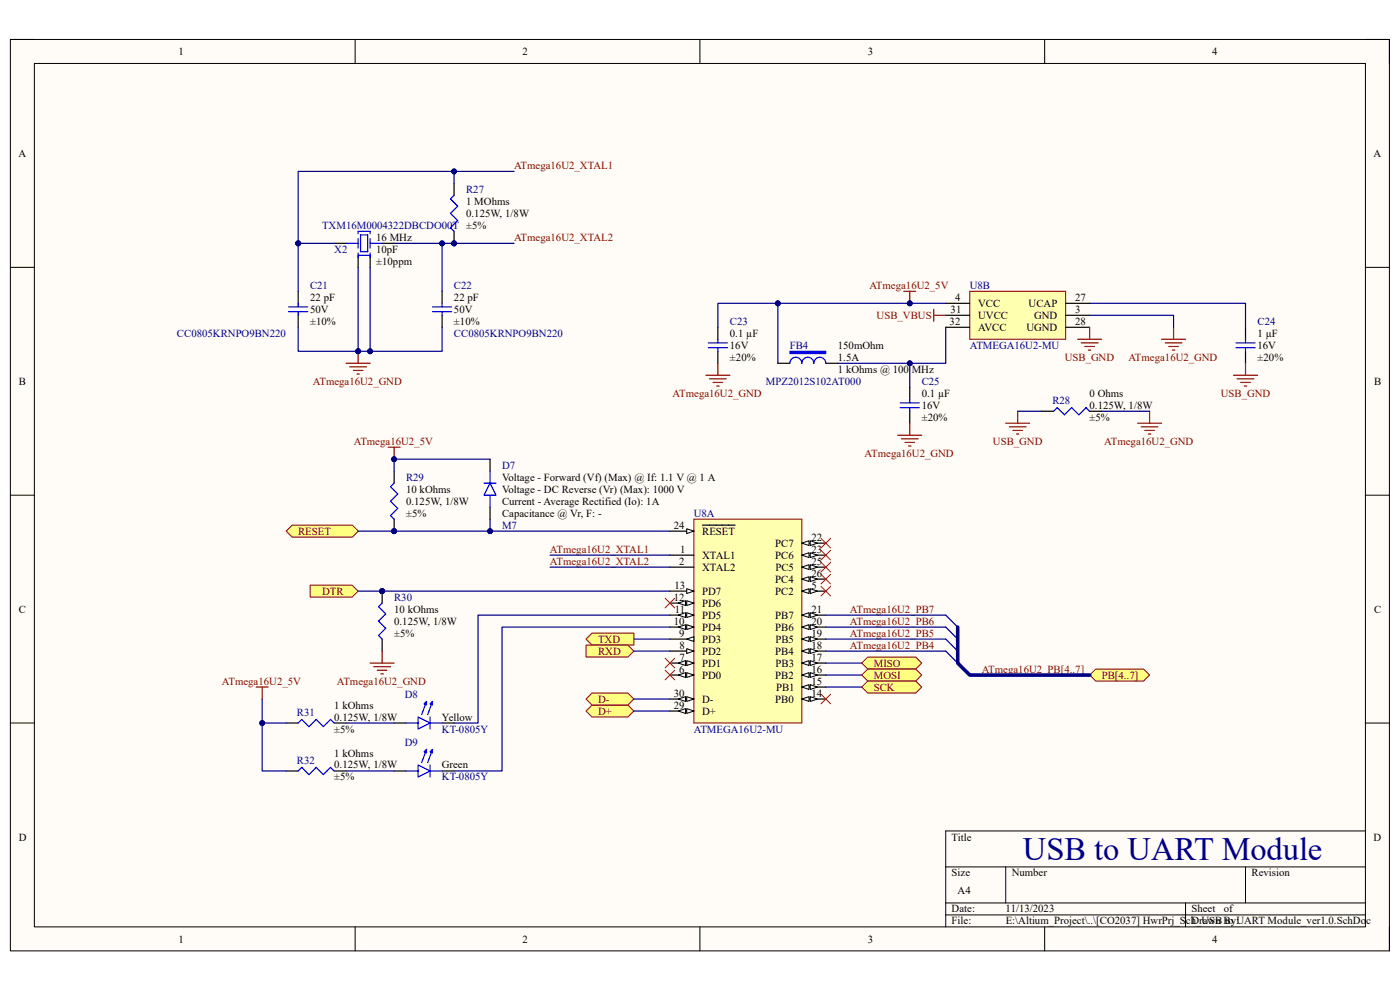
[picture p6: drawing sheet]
<svg xmlns="http://www.w3.org/2000/svg" width="297mm" height="210mm" viewBox="0 0 297 210" stroke-linecap="round" stroke-linejoin="round" font-family="sans-serif">
<path d="M2.2 8.4h292.6v193.3h-292.6z" fill-rule="evenodd" fill="#fffcf8"/>
<path d="M2.2 8.4h292.6v193.3h-292.6z" fill="none" stroke="#000" stroke-width=".21"/>
<path d="M7.3 13.5h282.4v183.1h-282.4z" fill-rule="evenodd" fill="#fffcf8"/>
<g fill="none" stroke="#000" stroke-width=".21">
<path d="M2.2 8.4h5.1M7.3 13.5h282.4v183.1h-282.4zM75.3 8.4v5.1M148.5 8.4v5.1M221.6 8.4v5.1M289.7 8.4h5.1v5.1M2.2 56.7h5.1M289.7 56.7h5.1M2.2 105h5.1M289.7 105.1h5.1M2.2 153.4h5.1M289.7 153.4h5.1"/>
<path d="M289.7 176.3h-89.1v20.3M75.3 196.6v5.1M148.5 196.6v5.1M200.6 183.9h89.1M200.6 191.5h89.1M200.6 194.1h89.1M213.4 183.9v7.6M221.6 196.6v5.1M251.5 191.5v5.1M264.2 183.9v7.6M294.8 196.6v5.1"/>
</g>
<path d="M147.2 110.1h22.9v43.3h-22.9z" fill-rule="evenodd" fill="#ffffb0"/>
<path d="M147.2 110.1h22.9v43.3h-22.9z" fill="none" stroke="#800000" stroke-width=".21"/>
<path d="M142.1 117.8h5.1M142.1 120.3h5.1M170.1 125.4h5.1" fill="none" stroke="#000" stroke-width=".25"/>
<path d="M170.1 125.4l1.5-.5v1z" fill="#f8fcff"/>
<path d="M170.1 125.4l1.5-.5v1z" fill="none" stroke="#000" stroke-width=".21"/>
<path d="M171.9 124.9l1.5 .5-1.5 .5z" fill="#f8fcff"/>
<path d="M171.9 124.9l1.5 .5-1.5 .5z" fill="none" stroke="#000" stroke-width=".21"/>
<path d="M142.1 143.2h5.1" fill="none" stroke="#000" stroke-width=".25"/>
<path d="M145.7 142.7l1.5 .5-1.5 .5z" fill="#f8fcff"/>
<path d="M145.7 142.7l1.5 .5-1.5 .5z" fill="none" stroke="#000" stroke-width=".21"/>
<path d="M143.9 143.2l1.5-.5v1z" fill="#f8fcff"/>
<path d="M143.9 143.2l1.5-.5v1z" fill="none" stroke="#000" stroke-width=".21"/>
<path d="M142.1 140.7h5.1" fill="none" stroke="#000" stroke-width=".25"/>
<path d="M145.7 140.1l1.5 .6-1.5 .5z" fill="#f8fcff"/>
<path d="M145.7 140.1l1.5 .6-1.5 .5z" fill="none" stroke="#000" stroke-width=".21"/>
<path d="M143.9 140.7l1.5-.6v1.1z" fill="#f8fcff"/>
<path d="M143.9 140.7l1.5-.6v1.1z" fill="none" stroke="#000" stroke-width=".21"/>
<path d="M142.1 138.1h5.1" fill="none" stroke="#000" stroke-width=".25"/>
<path d="M145.7 137.6l1.5 .5-1.5 .5z" fill="#f8fcff"/>
<path d="M145.7 137.6l1.5 .5-1.5 .5z" fill="none" stroke="#000" stroke-width=".21"/>
<path d="M142.1 135.6h5.1" fill="none" stroke="#000" stroke-width=".25"/>
<path d="M145.7 135.6l1.5-.5v1z" fill="#f8fcff"/>
<path d="M145.7 135.6l1.5-.5v1z" fill="none" stroke="#000" stroke-width=".21"/>
<path d="M142.1 133h5.1" fill="none" stroke="#000" stroke-width=".25"/>
<path d="M145.7 132.5l1.5 .5-1.5 .5z" fill="#f8fcff"/>
<path d="M145.7 132.5l1.5 .5-1.5 .5z" fill="none" stroke="#000" stroke-width=".21"/>
<path d="M143.9 133l1.5-.5v1z" fill="#f8fcff"/>
<path d="M143.9 133l1.5-.5v1z" fill="none" stroke="#000" stroke-width=".21"/>
<path d="M142.1 130.5h5.1" fill="none" stroke="#000" stroke-width=".25"/>
<path d="M145.7 130l1.5 .5-1.5 .5z" fill="#f8fcff"/>
<path d="M145.7 130l1.5 .5-1.5 .5z" fill="none" stroke="#000" stroke-width=".21"/>
<path d="M143.9 130.5l1.5-.5v1z" fill="#f8fcff"/>
<path d="M143.9 130.5l1.5-.5v1z" fill="none" stroke="#000" stroke-width=".21"/>
<path d="M142.1 127.9h5.1" fill="none" stroke="#000" stroke-width=".25"/>
<path d="M145.7 127.4l1.5 .5-1.5 .5z" fill="#f8fcff"/>
<path d="M145.7 127.4l1.5 .5-1.5 .5z" fill="none" stroke="#000" stroke-width=".21"/>
<path d="M143.9 127.9l1.5-.5v1z" fill="#f8fcff"/>
<path d="M143.9 127.9l1.5-.5v1z" fill="none" stroke="#000" stroke-width=".21"/>
<path d="M142.1 125.4h5.1" fill="none" stroke="#000" stroke-width=".25"/>
<path d="M145.7 124.9l1.5 .5-1.5 .5z" fill="#f8fcff"/>
<path d="M145.7 124.9l1.5 .5-1.5 .5z" fill="none" stroke="#000" stroke-width=".21"/>
<path d="M170.1 140.7h5.1" fill="none" stroke="#000" stroke-width=".25"/>
<path d="M170.1 140.7l1.5-.6v1.1z" fill="#f8fcff"/>
<path d="M170.1 140.7l1.5-.6v1.1z" fill="none" stroke="#000" stroke-width=".21"/>
<path d="M171.9 140.2l1.5 .5-1.5 .5z" fill="#f8fcff"/>
<path d="M171.9 140.2l1.5 .5-1.5 .5z" fill="none" stroke="#000" stroke-width=".21"/>
<path d="M170.1 138.1h5.1" fill="none" stroke="#000" stroke-width=".25"/>
<path d="M170.1 138.1l1.5-.5v1z" fill="#f8fcff"/>
<path d="M170.1 138.1l1.5-.5v1z" fill="none" stroke="#000" stroke-width=".21"/>
<path d="M171.9 137.6l1.5 .5-1.5 .5z" fill="#f8fcff"/>
<path d="M171.9 137.6l1.5 .5-1.5 .5z" fill="none" stroke="#000" stroke-width=".21"/>
<path d="M170.1 135.6h5.1" fill="none" stroke="#000" stroke-width=".25"/>
<path d="M170.1 135.6l1.5-.5v1z" fill="#f8fcff"/>
<path d="M170.1 135.6l1.5-.5v1z" fill="none" stroke="#000" stroke-width=".21"/>
<path d="M171.9 135.1l1.5 .5-1.5 .5z" fill="#f8fcff"/>
<path d="M171.9 135.1l1.5 .5-1.5 .5z" fill="none" stroke="#000" stroke-width=".21"/>
<path d="M170.1 133h5.1" fill="none" stroke="#000" stroke-width=".25"/>
<path d="M170.1 133l1.5-.5v1z" fill="#f8fcff"/>
<path d="M170.1 133l1.5-.5v1z" fill="none" stroke="#000" stroke-width=".21"/>
<path d="M171.9 132.5l1.5 .5-1.5 .5z" fill="#f8fcff"/>
<path d="M171.9 132.5l1.5 .5-1.5 .5z" fill="none" stroke="#000" stroke-width=".21"/>
<path d="M170.1 130.5h5.1" fill="none" stroke="#000" stroke-width=".25"/>
<path d="M170.1 130.5l1.5-.5v1z" fill="#f8fcff"/>
<path d="M170.1 130.5l1.5-.5v1z" fill="none" stroke="#000" stroke-width=".21"/>
<path d="M171.9 130l1.5 .5-1.5 .5z" fill="#f8fcff"/>
<path d="M171.9 130l1.5 .5-1.5 .5z" fill="none" stroke="#000" stroke-width=".21"/>
<path d="M170.1 115.2h5.1" fill="none" stroke="#000" stroke-width=".25"/>
<path d="M170.1 115.2l1.5-.5v1z" fill="#f8fcff"/>
<path d="M170.1 115.2l1.5-.5v1z" fill="none" stroke="#000" stroke-width=".21"/>
<path d="M171.9 114.7l1.5 .5-1.5 .5z" fill="#f8fcff"/>
<path d="M171.9 114.7l1.5 .5-1.5 .5z" fill="none" stroke="#000" stroke-width=".21"/>
<path d="M170.1 117.8h5.1" fill="none" stroke="#000" stroke-width=".25"/>
<path d="M170.1 117.8l1.5-.5v1z" fill="#f8fcff"/>
<path d="M170.1 117.8l1.5-.5v1z" fill="none" stroke="#000" stroke-width=".21"/>
<path d="M171.9 117.3l1.5 .5-1.5 .5z" fill="#f8fcff"/>
<path d="M171.9 117.3l1.5 .5-1.5 .5z" fill="none" stroke="#000" stroke-width=".21"/>
<path d="M142.1 112.7h5.1" fill="none" stroke="#000" stroke-width=".25"/>
<path d="M145.7 112.2l1.5 .5-1.5 .5z" fill="#f8fcff"/>
<path d="M145.7 112.2l1.5 .5-1.5 .5z" fill="none" stroke="#000" stroke-width=".21"/>
<path d="M149 111.4h7M170.1 120.3h5.1" fill="none" stroke="#000" stroke-width=".25"/>
<path d="M170.1 120.3l1.5-.5v1z" fill="#f8fcff"/>
<path d="M170.1 120.3l1.5-.5v1z" fill="none" stroke="#000" stroke-width=".21"/>
<path d="M171.9 119.8l1.5 .5-1.5 .5z" fill="#f8fcff"/>
<path d="M171.9 119.8l1.5 .5-1.5 .5z" fill="none" stroke="#000" stroke-width=".21"/>
<path d="M170.1 122.9h5.1" fill="none" stroke="#000" stroke-width=".25"/>
<path d="M170.1 122.9l1.5-.6v1.1z" fill="#f8fcff"/>
<path d="M170.1 122.9l1.5-.6v1.1z" fill="none" stroke="#000" stroke-width=".21"/>
<path d="M171.9 122.3l1.5 .6-1.5 .5z" fill="#f8fcff"/>
<path d="M171.9 122.3l1.5 .6-1.5 .5z" fill="none" stroke="#000" stroke-width=".21"/>
<path d="M142.1 150.8h5.1" fill="none" stroke="#000" stroke-width=".25"/>
<path d="M145.7 150.3l1.5 .5-1.5 .5z" fill="#f8fcff"/>
<path d="M145.7 150.3l1.5 .5-1.5 .5z" fill="none" stroke="#000" stroke-width=".21"/>
<path d="M143.9 150.8l1.5-.5v1z" fill="#f8fcff"/>
<path d="M143.9 150.8l1.5-.5v1z" fill="none" stroke="#000" stroke-width=".21"/>
<path d="M142.1 148.3h5.1" fill="none" stroke="#000" stroke-width=".25"/>
<path d="M145.7 147.8l1.5 .5-1.5 .5z" fill="#f8fcff"/>
<path d="M145.7 147.8l1.5 .5-1.5 .5z" fill="none" stroke="#000" stroke-width=".21"/>
<path d="M143.9 148.3l1.5-.5v1z" fill="#f8fcff"/>
<path d="M143.9 148.3l1.5-.5v1z" fill="none" stroke="#000" stroke-width=".21"/>
<path d="M170.1 148.3h5.1" fill="none" stroke="#000" stroke-width=".25"/>
<path d="M170.1 148.3l1.5-.5v1z" fill="#f8fcff"/>
<path d="M170.1 148.3l1.5-.5v1z" fill="none" stroke="#000" stroke-width=".21"/>
<path d="M171.9 147.8l1.5 .5-1.5 .5z" fill="#f8fcff"/>
<path d="M171.9 147.8l1.5 .5-1.5 .5z" fill="none" stroke="#000" stroke-width=".21"/>
<path d="M170.1 145.8h5.1" fill="none" stroke="#000" stroke-width=".25"/>
<path d="M170.1 145.7l1.5-.5v1.1z" fill="#f8fcff"/>
<path d="M170.1 145.7l1.5-.5v1.1z" fill="none" stroke="#000" stroke-width=".21"/>
<path d="M171.9 145.2l1.5 .6-1.5 .5z" fill="#f8fcff"/>
<path d="M171.9 145.2l1.5 .6-1.5 .5z" fill="none" stroke="#000" stroke-width=".21"/>
<path d="M170.1 143.2h5.1" fill="none" stroke="#000" stroke-width=".25"/>
<path d="M170.1 143.2l1.5-.5v1z" fill="#f8fcff"/>
<path d="M170.1 143.2l1.5-.5v1z" fill="none" stroke="#000" stroke-width=".21"/>
<path d="M171.9 142.7l1.5 .5-1.5 .5z" fill="#f8fcff"/>
<path d="M171.9 142.7l1.5 .5-1.5 .5z" fill="none" stroke="#000" stroke-width=".21"/>
<path d="M205.7 61.8h20.4v10.2h-20.4z" fill-rule="evenodd" fill="#ffffb0"/>
<path d="M205.7 61.8h20.4v10.2h-20.4z" fill="none" stroke="#800000" stroke-width=".21"/>
<g fill="none" stroke="#000" stroke-width=".25">
<path d="M70.9 51.6h2.5M76 54.2v2.5M78.5 54.2v2.5M81.1 51.6h2.5M63.3 61.8v2.5M63.3 66.9v2.5M93.8 61.8v2.5M93.8 66.9v2.5M200.6 66.9h5.1M200.6 64.3h5.1M200.6 69.4h5.1M226.1 66.9h5.1"/>
<path d="M226.1 64.3h5.1M226.1 69.4h5.1"/>
</g>
<path d="M174.2 119.3l2 2M174.2 116.7l2 2.1M174.2 114.2l2 2M176.2 119.3l-2 2M176.2 116.7l-2 2.1M176.2 114.2l-2 2M174.2 124.4l2 2M174.2 121.8l2 2.1M176.2 124.4l-2 2M176.2 121.8l-2 2.1" fill="none" stroke="#f00" stroke-width=".21"/>
<g fill="none" stroke="#00f" stroke-width=".25">
<path d="M73.4 51.6h2.6M76 49.6v-.5h2.5v.5M76 50.6v2M76 53.7v1M76 54.2h2.5M76.5 49.8h1.5v3.6h-1.5zM78.5 50.6v2M78.5 53.7v1M78.5 51.6h2.6M61.2 65.1h4.1M61.2 66.1h4.1M63.3 64.3v.8"/>
<path d="M63.3 66.1v.8M91.8 65.1h4M91.8 66.1h4M93.8 64.3v.8M93.8 66.1v.8"/>
</g>
<path d="M73.4 77.1h5.1M74.2 77.8h3.6M75 78.6h2M75.7 79.3h.5M76 74.5v2.6" fill="none" stroke="#800000" stroke-width=".25"/>
<circle cx="76" cy="74.5" r=".51" fill="#000080"/>
<circle cx="76" cy="74.5" r=".51" fill="none" stroke="#000080" stroke-width=".21"/>
<path d="M125.6 149.6h7.6l1.3 1.2-1.3 1.3h-7.6l-1.3-1.3z" fill-rule="evenodd" fill="#ffff80"/>
<path d="M125.6 149.6h7.6l1.3 1.2-1.3 1.3h-7.6l-1.3-1.3z" fill="none" stroke="#800000" stroke-width=".21"/>
<path d="M125.6 147h7.6l1.3 1.3-1.3 1.3h-7.6l-1.3-1.3z" fill-rule="evenodd" fill="#ffff80"/>
<path d="M125.6 147h7.6l1.3 1.3-1.3 1.3h-7.6l-1.3-1.3z" fill="none" stroke="#800000" stroke-width=".21"/>
<path d="M152.3 69.4v2.6M152.3 74.5v2.6M264.2 69.4v2.6M264.2 74.5v2.6M193 82.1v2.6M193 87.2v2.6M221 87.2h2.5M231.2 87.2h2.5" fill="none" stroke="#000" stroke-width=".25"/>
<g fill="none" stroke="#00f" stroke-width=".25">
<path d="M150.3 72.7h4M150.3 73.8h4M152.3 72v.7M152.3 73.8v.7M262.2 72.7h4.1M262.2 73.8h4.1M264.2 72v.7M264.2 73.8v.7M191 85.5h4M191 86.5h4M193 84.7v.8M193 86.5v.7"/>
<path d="M223.5 87.2l.8-.7 1.5 1.5 1.6-1.5 1.5 1.5 1.5-1.5 .8 .7"/>
</g>
<g fill="none" stroke="#800000" stroke-width=".25">
<path d="M149.8 79.6h5M152.3 77.1v2.5M198.1 65.6v2.6M198.1 66.9h2.5M228.6 72h5.1M229.4 72.7h3.5M230.1 73.5h2.1M230.9 74.3h.5M231.2 69.4v2.6M246.4 72h5.1M247.2 72.7h3.6M248 73.5h2"/>
<path d="M248.7 74.3h.5M249 69.4v2.6M261.7 79.6h5.1M264.2 77.1v2.5M150.5 80.4h3.6M151.3 81.1h2M152 81.9h.6M190.5 92.3h5M191.2 93.1h3.6M192 93.9h2M192.8 94.6h.5M193 89.8v2.5"/>
<path d="M213.4 89.8h5.1M214.1 90.6h3.6M214.9 91.3h2M215.6 92.1h.6M215.9 87.2v2.6M241.3 89.8h5.1M242.1 90.6h3.6M242.9 91.3h2M243.6 92.1h.5M243.9 87.2v2.6M262.5 80.4h3.5M263.2 81.1h2.1"/>
<path d="M264 81.9h.5"/>
</g>
<circle cx="96.3" cy="51.6" r=".51" fill="#000080"/>
<circle cx="96.3" cy="51.6" r=".51" fill="none" stroke="#000080" stroke-width=".21"/>
<path d="M96.3 38.9v2.5M96.3 49.1v2.5" fill="none" stroke="#000" stroke-width=".25"/>
<circle cx="96.3" cy="51.6" r=".51" fill="#000080"/>
<circle cx="96.3" cy="51.6" r=".51" fill="none" stroke="#000080" stroke-width=".21"/>
<path d="M96.3 41.4l-.7 .8 1.5 1.5-1.5 1.6 1.5 1.5-1.5 1.5 .7 .8" fill="none" stroke="#00f" stroke-width=".25"/>
<path d="M231.2 143.2l1.3-1.3h10.1l1.3 1.3-1.3 1.3h-10.1z" fill-rule="evenodd" fill="#ffff80"/>
<path d="M231.2 143.2l1.3-1.3h10.1l1.3 1.3-1.3 1.3h-10.1z" fill="none" stroke="#800000" stroke-width=".21"/>
<path d="M200.6 138.1l2.6 2.6M200.6 135.6l2.6 2.5M200.6 133l2.6 2.6M200.6 130.5l2.6 2.5" fill="none" stroke="#000080" stroke-width=".25"/>
<path d="M182.8 140.7l1.3-1.3h10.2l1.2 1.3-1.2 1.2h-10.2z" fill-rule="evenodd" fill="#ffff80"/>
<path d="M182.8 140.7l1.3-1.3h10.2l1.2 1.3-1.2 1.2h-10.2z" fill="none" stroke="#800000" stroke-width=".21"/>
<path d="M182.8 143.2l1.3-1.3h10.2l1.2 1.3-1.2 1.3h-10.2z" fill-rule="evenodd" fill="#ffff80"/>
<path d="M182.8 143.2l1.3-1.3h10.2l1.2 1.3-1.2 1.3h-10.2z" fill="none" stroke="#800000" stroke-width=".21"/>
<path d="M182.8 145.8l1.3-1.3h10.2l1.2 1.3-1.2 1.2h-10.2z" fill-rule="evenodd" fill="#ffff80"/>
<path d="M182.8 145.8l1.3-1.3h10.2l1.2 1.3-1.2 1.2h-10.2z" fill="none" stroke="#800000" stroke-width=".21"/>
<path d="M174.2 147.3l2 2M176.2 147.3l-2 2" fill="none" stroke="#f00" stroke-width=".21"/>
<path d="M60.7 112.7l1.3-1.3h12.7l1.3 1.3-1.3 1.3h-12.7z" fill-rule="evenodd" fill="#ffff80"/>
<path d="M60.7 112.7l1.3-1.3h12.7l1.3 1.3-1.3 1.3h-12.7z" fill="none" stroke="#800000" stroke-width=".21"/>
<circle cx="83.6" cy="112.7" r=".51" fill="#000080"/>
<circle cx="83.6" cy="112.7" r=".51" fill="none" stroke="#000080" stroke-width=".21"/>
<path d="M83.6 100v2.5M83.6 110.1v2.6" fill="none" stroke="#000" stroke-width=".25"/>
<circle cx="83.6" cy="112.7" r=".51" fill="#000080"/>
<circle cx="83.6" cy="112.7" r=".51" fill="none" stroke="#000080" stroke-width=".21"/>
<path d="M83.6 102.5l-.8 .8 1.6 1.5-1.6 1.5 1.6 1.5-1.6 1.6 .8 .7" fill="none" stroke="#00f" stroke-width=".25"/>
<path d="M191.7 61.8h2.6M193 61.8v2.5" fill="none" stroke="#800000" stroke-width=".25"/>
<circle cx="193" cy="64.4" r=".51" fill="#000080"/>
<circle cx="193" cy="64.4" r=".51" fill="none" stroke="#000080" stroke-width=".21"/>
<path d="M82.3 94.9h2.6M83.6 94.9v2.5" fill="none" stroke="#800000" stroke-width=".25"/>
<circle cx="83.6" cy="97.4" r=".51" fill="#000080"/>
<circle cx="83.6" cy="97.4" r=".51" fill="none" stroke="#000080" stroke-width=".21"/>
<circle cx="81.1" cy="125.4" r=".51" fill="#000080"/>
<circle cx="81.1" cy="125.4" r=".51" fill="none" stroke="#000080" stroke-width=".21"/>
<path d="M81.1 125.4v2.5" fill="none" stroke="#000" stroke-width=".25"/>
<circle cx="81.1" cy="125.4" r=".51" fill="#000080"/>
<circle cx="81.1" cy="125.4" r=".51" fill="none" stroke="#000080" stroke-width=".21"/>
<path d="M81.1 135.6v2.5" fill="none" stroke="#000" stroke-width=".25"/>
<path d="M81.1 127.9l-.8 .8 1.5 1.5-1.5 1.6 1.5 1.5-1.5 1.5 .8 .8" fill="none" stroke="#00f" stroke-width=".25"/>
<path d="M81.1 138.1v2.6M78.5 140.7h5.1M79.3 141.4h3.5M80.1 142.2h2M80.8 142.9h.5" fill="none" stroke="#800000" stroke-width=".25"/>
<path d="M65.8 124.1h8.9l1.3 1.3-1.3 1.3h-8.9z" fill-rule="evenodd" fill="#ffff80"/>
<path d="M65.8 124.1h8.9l1.3 1.3-1.3 1.3h-8.9z" fill="none" stroke="#800000" stroke-width=".21"/>
<path d="M83.6 153.4h2.6M93.8 153.4h2.5" fill="none" stroke="#000" stroke-width=".25"/>
<path d="M86.2 153.4h2.5M88.7 152.1l2.5 1.3-2.5 1.3zM90.5 148.8l-1 2.8M91.2 152.1v2.6M91.2 153.4h2.6M91.8 148.8l-1.1 2.8" fill="none" stroke="#00f" stroke-width=".25"/>
<path d="M90 149.3l.5-.5v.8z" fill="#00f"/>
<path d="M90 149.3l.5-.5v.8z" fill="none" stroke="#00f" stroke-width=".25"/>
<path d="M91.2 149.3l.6-.5v.8z" fill="#00f"/>
<path d="M90.5 159l-1 2.8M91.2 149.3l.6-.5v.8zM91.8 159l-1.1 2.8M86.2 163.6h2.5M88.7 162.3l2.5 1.3-2.5 1.2zM91.2 162.3v2.5M91.2 163.6h2.6" fill="none" stroke="#00f" stroke-width=".25"/>
<path d="M83.6 163.6h2.6M93.8 163.6h2.5" fill="none" stroke="#000" stroke-width=".25"/>
<path d="M90 159.5l.5-.5v.7z" fill="#00f"/>
<path d="M90 159.5l.5-.5v.7z" fill="none" stroke="#00f" stroke-width=".25"/>
<path d="M91.8 159v.7l-.6-.2z" fill="#00f"/>
<path d="M63.3 153.4l.7-.8 1.5 1.5 1.6-1.5 1.5 1.5 1.5-1.5 .8 .8M91.8 159v.7l-.6-.2zM63.3 163.6l.7-.8 1.5 1.5 1.6-1.5 1.5 1.5 1.5-1.5 .8 .8" fill="none" stroke="#00f" stroke-width=".25"/>
<path d="M60.7 153.4h2.6M70.9 153.4h2.5M60.7 163.6h2.6M70.9 163.6h2.5" fill="none" stroke="#000" stroke-width=".25"/>
<path d="M141.1 126.9l2 2.1M141.1 139.6l2 2.1M143.1 126.9l-2 2.1M143.1 139.6l-2 2.1M141.1 142.2l2 2M143.1 142.2l-2 2" fill="none" stroke="#f00" stroke-width=".21"/>
<path d="M124.3 135.6l1.3-1.3h8.9v2.5h-8.9z" fill-rule="evenodd" fill="#ffff80"/>
<path d="M124.3 135.6l1.3-1.3h8.9v2.5h-8.9z" fill="none" stroke="#800000" stroke-width=".21"/>
<path d="M124.3 136.8h8.9l1.3 1.3-1.3 1.3h-8.9z" fill-rule="evenodd" fill="#ffff80"/>
<path d="M124.3 136.8h8.9l1.3 1.3-1.3 1.3h-8.9z" fill="none" stroke="#800000" stroke-width=".21"/>
<path d="M63.3 51.6h7.6M116.7 117.8h25.4M116.7 120.3h25.4" fill="none" stroke="#000080" stroke-width=".25"/>
<circle cx="63.3" cy="51.6" r=".51" fill="#000080"/>
<circle cx="63.3" cy="51.6" r=".51" fill="none" stroke="#000080" stroke-width=".21"/>
<path d="M63.3 51.6v10.2" fill="none" stroke="#000080" stroke-width=".25"/>
<circle cx="63.3" cy="51.6" r=".51" fill="#000080"/>
<circle cx="63.3" cy="51.6" r=".51" fill="none" stroke="#000080" stroke-width=".21"/>
<path d="M93.8 51.6v10.2" fill="none" stroke="#000080" stroke-width=".25"/>
<circle cx="93.8" cy="51.6" r=".51" fill="#000080"/>
<circle cx="93.8" cy="51.6" r=".51" fill="none" stroke="#000080" stroke-width=".21"/>
<path d="M78.5 56.7v17.8" fill="none" stroke="#000080" stroke-width=".25"/>
<circle cx="78.5" cy="74.5" r=".51" fill="#000080"/>
<circle cx="78.5" cy="74.5" r=".51" fill="none" stroke="#000080" stroke-width=".21"/>
<path d="M76 56.7v17.8" fill="none" stroke="#000080" stroke-width=".25"/>
<circle cx="76" cy="74.5" r=".51" fill="#000080"/>
<circle cx="76" cy="74.5" r=".51" fill="none" stroke="#000080" stroke-width=".21"/>
<path d="M193 77.1v5M231.2 66.9h17.8v2.5M231.2 64.3h33v5.1M134.5 150.8h7.6M134.5 148.3h7.6" fill="none" stroke="#000080" stroke-width=".25"/>
<circle cx="193" cy="77.1" r=".51" fill="#000080"/>
<circle cx="193" cy="77.1" r=".51" fill="none" stroke="#000080" stroke-width=".21"/>
<path d="M165 64.3v12.8M215.9 87.2h5.1M233.7 87.2h10.2" fill="none" stroke="#000080" stroke-width=".25"/>
<circle cx="165" cy="64.3" r=".51" fill="#000080"/>
<circle cx="165" cy="64.3" r=".51" fill="none" stroke="#000080" stroke-width=".21"/>
<path d="M200.6 69.4v7.7h-22.9" fill="none" stroke="#000080" stroke-width=".25"/>
<circle cx="193" cy="77.1" r=".51" fill="#000080"/>
<circle cx="193" cy="77.1" r=".51" fill="none" stroke="#000080" stroke-width=".21"/>
<path d="M109.1 36.4h-45.8v15.2" fill="none" stroke="#000080" stroke-width=".25"/>
<circle cx="63.3" cy="51.6" r=".51" fill="#000080"/>
<circle cx="63.3" cy="51.6" r=".51" fill="none" stroke="#000080" stroke-width=".21"/>
<circle cx="96.3" cy="36.4" r=".51" fill="#000080"/>
<circle cx="96.3" cy="36.4" r=".51" fill="none" stroke="#000080" stroke-width=".21"/>
<path d="M104 110.1v2.6M175.2 138.1h25.4M175.2 135.6h25.4M175.2 133h25.4M175.2 130.5h25.4M175.2 140.7h7.6M175.2 143.2h7.6M175.2 145.8h7.6" fill="none" stroke="#000080" stroke-width=".25"/>
<circle cx="104" cy="112.7" r=".51" fill="#000080"/>
<circle cx="104" cy="112.7" r=".51" fill="none" stroke="#000080" stroke-width=".21"/>
<path d="M104 97.4h-20.4v2.6" fill="none" stroke="#000080" stroke-width=".25"/>
<circle cx="83.6" cy="97.4" r=".51" fill="#000080"/>
<circle cx="83.6" cy="97.4" r=".51" fill="none" stroke="#000080" stroke-width=".21"/>
<path d="M83.6 51.6h25.5" fill="none" stroke="#000080" stroke-width=".25"/>
<circle cx="96.3" cy="51.6" r=".51" fill="#000080"/>
<circle cx="96.3" cy="51.6" r=".51" fill="none" stroke="#000080" stroke-width=".21"/>
<circle cx="93.8" cy="51.6" r=".51" fill="#000080"/>
<circle cx="93.8" cy="51.6" r=".51" fill="none" stroke="#000080" stroke-width=".21"/>
<path d="M63.3 69.4v5.1h30.5v-5.1" fill="none" stroke="#000080" stroke-width=".25"/>
<circle cx="76" cy="74.5" r=".51" fill="#000080"/>
<circle cx="76" cy="74.5" r=".51" fill="none" stroke="#000080" stroke-width=".21"/>
<circle cx="78.5" cy="74.5" r=".51" fill="#000080"/>
<circle cx="78.5" cy="74.5" r=".51" fill="none" stroke="#000080" stroke-width=".21"/>
<path d="M76 112.7h66.1" fill="none" stroke="#000080" stroke-width=".25"/>
<circle cx="104" cy="112.7" r=".51" fill="#000080"/>
<circle cx="104" cy="112.7" r=".51" fill="none" stroke="#000080" stroke-width=".21"/>
<circle cx="83.6" cy="112.7" r=".51" fill="#000080"/>
<circle cx="83.6" cy="112.7" r=".51" fill="none" stroke="#000080" stroke-width=".21"/>
<path d="M200.6 64.3h-48.3v5.1" fill="none" stroke="#000080" stroke-width=".25"/>
<circle cx="193" cy="64.4" r=".51" fill="#000080"/>
<circle cx="193" cy="64.4" r=".51" fill="none" stroke="#000080" stroke-width=".21"/>
<circle cx="165" cy="64.3" r=".51" fill="#000080"/>
<circle cx="165" cy="64.3" r=".51" fill="none" stroke="#000080" stroke-width=".21"/>
<path d="M81.1 125.4h61" fill="none" stroke="#000080" stroke-width=".25"/>
<circle cx="81.1" cy="125.4" r=".51" fill="#000080"/>
<circle cx="81.1" cy="125.4" r=".51" fill="none" stroke="#000080" stroke-width=".21"/>
<path d="M76 125.4h5.1" fill="none" stroke="#000080" stroke-width=".25"/>
<circle cx="81.1" cy="125.4" r=".51" fill="#000080"/>
<circle cx="81.1" cy="125.4" r=".51" fill="none" stroke="#000080" stroke-width=".21"/>
<path d="M142.1 133h-35.6v30.6h-10.2M55.6 148.3v5.1h5.1M73.4 153.4h10.2M73.4 163.6h10.2" fill="none" stroke="#000080" stroke-width=".25"/>
<circle cx="55.6" cy="153.4" r=".51" fill="#000080"/>
<circle cx="55.6" cy="153.4" r=".51" fill="none" stroke="#000080" stroke-width=".21"/>
<path d="M55.6 153.4v10.2h5.1" fill="none" stroke="#000080" stroke-width=".25"/>
<circle cx="55.6" cy="153.4" r=".51" fill="#000080"/>
<circle cx="55.6" cy="153.4" r=".51" fill="none" stroke="#000080" stroke-width=".21"/>
<path d="M96.3 36.4v2.5M134.5 135.6h7.6M134.5 138.1h7.6M142.1 130.5h-40.7v22.9h-5.1" fill="none" stroke="#000080" stroke-width=".25"/>
<circle cx="96.3" cy="36.4" r=".51" fill="#000080"/>
<circle cx="96.3" cy="36.4" r=".51" fill="none" stroke="#000080" stroke-width=".21"/>
<path d="M203.2 133v7.7l2.5 2.5h25.5" fill="none" stroke="#000080" stroke-width=".76"/>
<path d="M54.4 145.7h2.5M55.6 145.7v2.6" fill="none" stroke="#800000" stroke-width=".25"/>
<path d="M165 77.1h2.6M175.2 77.1h2.5M104 97.4v2.6M104 107.6v2.5" fill="none" stroke="#000" stroke-width=".25"/>
<path d="M167.6 77.1a1.27 1.27 0 0 1 1.2-1.3 1.27 1.27 0 0 1 1.3 1.3 1.27 1.27 0 0 1 1.3-1.3 1.27 1.27 0 0 1 1.3 1.3 1.27 1.27 0 0 1 1.2-1.3 1.27 1.27 0 0 1 1.3 1.3M104 100v2.5M102.7 102.5h2.5M104 102.5l1.2 2.5h-2.5zM104 105v2.6" fill="none" stroke="#00f" stroke-width=".25"/>
<path d="M167.6 74.5h7.6v.5h-7.6z" fill-rule="evenodd" fill="#00f"/>
<path d="M167.6 74.5h7.6v.5h-7.6z" fill="none" stroke="#00f" stroke-width=".21"/>
<text font-size="6.9" fill="#000080" x="217" y="182.4">USB to UART Module</text>
<g font-size="2.3">
<text x="37.9" y="11.7">1</text>
<text x="110.9" y="11.7">2</text>
<text x="184.1" y="11.7">3</text>
<text x="257.1" y="11.7">4</text>
<text x="3.9" y="33.3">A</text>
<text x="291.4" y="33.3">A</text>
<text x="98.9" y="46">0.125W, 1/8W</text>
<text x="98.9" y="43.5">1 MOhms</text>
<text x="79.8" y="53.6">10pF</text>
<text x="79.8" y="51.1">16 MHz</text>
<text x="79.8" y="56.2">±10ppm</text>
<text x="65.8" y="63.8">22 pF</text>
<text x="96.3" y="63.8">22 pF</text>
<text x="202.6" y="63.8">4</text>
<text x="207.5" y="65.1">VCC</text>
<text x="218.2" y="65.1">UCAP</text>
<text x="228.1" y="63.8">27</text>
<text x="65.8" y="66.4">50V</text>
<text x="65.8" y="68.9">±10%</text>
<text x="96.3" y="66.4">50V</text>
<text x="96.3" y="68.9">±10%</text>
<text x="154.9" y="71.5">0.1 µF</text>
<text x="201.5" y="68.9">32</text>
<text x="201.7" y="66.4">31</text>
<text x="207.5" y="67.6">UVCC</text>
<text x="207.5" y="70.2">AVCC</text>
<text x="217.8" y="70.2">UGND</text>
<text x="219.4" y="67.6">GND</text>
<text x="228.1" y="66.4">3</text>
<text x="228.1" y="68.9">28</text>
<text x="266.8" y="71.5">1 µF</text>
<text x="154.9" y="74">16V</text>
<text x="154.9" y="76.5">±20%</text>
<text x="177.8" y="74">150mOhm</text>
<text x="177.8" y="76.5">1.5A</text>
<text x="266.8" y="74">16V</text>
<text x="266.8" y="76.5">±20%</text>
<text x="4" y="81.6">B</text>
<text x="177.8" y="79.1">1 kOhms @ 100 MHz</text>
<text x="291.5" y="81.6">B</text>
<text x="195.5" y="86.7">16V</text>
<text x="195.5" y="84.2">0.1 µF</text>
<text x="195.5" y="89.3">±20%</text>
<text x="231.1" y="89.3">±5%</text>
<text x="231.1" y="86.7">0.125W, 1/8W</text>
<text x="231.1" y="84.2">0 Ohms</text>
<text x="106.5" y="102">Voltage - Forward (Vf) (Max) @ If: 1.1 V @ 1 A</text>
<text x="86.1" y="107.1">0.125W, 1/8W</text>
<text x="86.1" y="104.5">10 kOhms</text>
<text x="106.5" y="107.1">Current - Average Rectified (Io): 1A</text>
<text x="106.5" y="104.5">Voltage - DC Reverse (Vr) (Max): 1000 V</text>
<text x="86.1" y="109.6">±5%</text>
<text x="106.5" y="109.6">Capacitance @ Vr, F: -</text>
<text x="143" y="112.1">24</text>
<text x="149" y="113.4">RESET</text>
<text x="144.1" y="119.8">2</text>
<text x="144.3" y="117.3">1</text>
<text x="149" y="118.5">XTAL1</text>
<text x="164.5" y="116">PC7</text>
<text x="164.5" y="118.5">PC6</text>
<text x="172.1" y="114.7">22</text>
<text x="172.1" y="117.3">23</text>
<text x="172.1" y="119.8">25</text>
<text x="143.1" y="124.9">13</text>
<text x="149" y="121.1">XTAL2</text>
<text x="164.5" y="123.6">PC4</text>
<text x="164.5" y="121.1">PC5</text>
<text x="172.1" y="124.9">5</text>
<text x="172.1" y="122.3">26</text>
<text x="4" y="130">C</text>
<text x="83.6" y="130">10 kOhms</text>
<text x="143" y="127.4">12</text>
<text x="143.2" y="130">11</text>
<text x="149" y="131.2">PD5</text>
<text x="149" y="128.7">PD6</text>
<text x="149" y="126.2">PD7</text>
<text x="164.5" y="126.2">PC2</text>
<text x="164.5" y="131.2">PB7</text>
<text x="172.1" y="130">21</text>
<text x="291.5" y="130">C</text>
<text x="83.6" y="135">±5%</text>
<text x="83.6" y="132.5">0.125W, 1/8W</text>
<text x="143" y="132.5">10</text>
<text x="144.1" y="135">9</text>
<text x="144.1" y="137.6">8</text>
<text x="149" y="136.3">PD3</text>
<text x="149" y="133.8">PD4</text>
<text x="164.5" y="133.8">PB6</text>
<text x="164.5" y="136.3">PB5</text>
<text x="172.1" y="137.6">18</text>
<text x="172.1" y="135">19</text>
<text x="172.1" y="132.5">20</text>
<text x="144.1" y="142.7">6</text>
<text x="144.1" y="140.1">7</text>
<text x="149" y="144">PD0</text>
<text x="149" y="141.4">PD1</text>
<text x="149" y="138.9">PD2</text>
<text x="164.5" y="138.9">PB4</text>
<text x="164.5" y="144">PB2</text>
<text x="164.5" y="141.4">PB3</text>
<text x="172.1" y="140.1">17</text>
<text x="172.1" y="142.7">16</text>
<text x="143" y="147.8">30</text>
<text x="149" y="149.1">D-</text>
<text x="164.5" y="149.1">PB0</text>
<text x="164.6" y="146.5">PB1</text>
<text x="172.1" y="147.8">14</text>
<text x="172.1" y="145.2">15</text>
<text x="70.9" y="155.4">±5%</text>
<text x="70.9" y="152.9">0.125W, 1/8W</text>
<text x="70.9" y="150.3">1 kOhms</text>
<text x="93.8" y="152.9">Yellow</text>
<text x="143" y="150.3">29</text>
<text x="149" y="151.6">D+</text>
<text x="70.9" y="160.5">1 kOhms</text>
<text x="70.9" y="165.6">±5%</text>
<text x="70.9" y="163">0.125W, 1/8W</text>
<text x="93.8" y="163">Green</text>
<text x="4" y="178.3">D</text>
<text x="201.9" y="178.3">Title</text>
<text x="291.4" y="178.3">D</text>
<text x="201.9" y="185.9">Size</text>
<text x="214.6" y="185.9">Number</text>
<text x="265.5" y="185.9">Revision</text>
<text x="203.2" y="189.7">A4</text>
<text x="201.9" y="193.5">Date:</text>
<text x="201.9" y="196.1">File:</text>
<text x="213.3" y="193.5">11/13/2023</text>
<text x="213.4" y="196.1">E:\Altium_Project\..\[CO2037] HwrPrj_Sch_USB to UART Module_ver1.0.SchDoc</text>
<text x="252.8" y="193.5">Sheet</text>
<text x="252.8" y="196.1">Drawn By:</text>
<text x="259.6" y="193.5">of</text>
<text x="37.9" y="199.9">1</text>
<text x="110.9" y="199.9">2</text>
<text x="184.1" y="199.9">3</text>
<text x="257.1" y="199.9">4</text>
</g>
<g font-size="2.3" fill="#800000">
<text x="109.1" y="35.9">ATmega16U2_XTAL1</text>
<text x="109.1" y="51.1">ATmega16U2_XTAL2</text>
<text x="184.4" y="61.3">ATmega16U2_5V</text>
<text x="186" y="67.6">USB_VBUS</text>
<text x="225.9" y="76.5">USB_GND</text>
<text x="239.4" y="76.5">ATmega16U2_GND</text>
<text x="66.4" y="81.6">ATmega16U2_GND</text>
<text x="142.7" y="84.2">ATmega16U2_GND</text>
<text x="259" y="84.2">USB_GND</text>
<text x="75.1" y="94.4">ATmega16U2_5V</text>
<text x="210.7" y="94.4">USB_GND</text>
<text x="234.3" y="94.4">ATmega16U2_GND</text>
<text x="183.4" y="96.9">ATmega16U2_GND</text>
<text x="63.2" y="113.4">RESET</text>
<text x="116.7" y="117.3">ATmega16U2_XTAL1</text>
<text x="116.7" y="119.8">ATmega16U2_XTAL2</text>
<text x="68.3" y="126.2">DTR</text>
<text x="180.3" y="130">ATmega16U2_PB7</text>
<text x="126.9" y="136.3">TXD</text>
<text x="180.3" y="137.6">ATmega16U2_PB4</text>
<text x="180.3" y="135">ATmega16U2_PB5</text>
<text x="180.3" y="132.5">ATmega16U2_PB6</text>
<text x="126.9" y="138.9">RXD</text>
<text x="185.4" y="141.4">MISO</text>
<text x="185.4" y="144">MOSI</text>
<text x="208.3" y="142.7">ATmega16U2_PB[4..7]</text>
<text x="233.7" y="144">PB[4..7]</text>
<text x="47.1" y="145.2">ATmega16U2_5V</text>
<text x="71.5" y="145.2">ATmega16U2_GND</text>
<text x="126.9" y="149.1">D-</text>
<text x="185.4" y="146.5">SCK</text>
<text x="126.9" y="151.6">D+</text>
</g>
<g font-size="2.3" fill="#000080">
<text x="98.9" y="40.9">R27</text>
<text x="68.3" y="48.6">TXM16M0004322DBCDO00T ±5%</text>
<text x="70.9" y="53.6">X2</text>
<text x="65.8" y="61.3">C21</text>
<text x="96.3" y="61.3">C22</text>
<text x="205.7" y="61.3">U8B</text>
<text x="37.5" y="71.5">CC0805KRNPO9BN220</text>
<text x="96.3" y="71.5">CC0805KRNPO9BN220</text>
<text x="154.9" y="68.9">C23</text>
<text x="266.8" y="68.9">C24</text>
<text x="167.6" y="74">FB4</text>
<text x="205.7" y="74">ATMEGA16U2-MU</text>
<text x="162.5" y="81.6">MPZ2012S102AT000</text>
<text x="195.5" y="81.6">C25</text>
<text x="223.3" y="85.7">R28</text>
<text x="86.1" y="102">R29</text>
<text x="106.5" y="99.4">D7</text>
<text x="106.5" y="112.1">M7</text>
<text x="147.2" y="109.6">U8A</text>
<text x="83.6" y="127.4">R30</text>
<text x="85.9" y="148">D8</text>
<text x="63" y="151.8">R31</text>
<text x="93.8" y="155.4">KT-0805Y</text>
<text x="147.2" y="155.4">ATMEGA16U2-MU</text>
<text x="85.9" y="158.2">D9</text>
<text x="63" y="162">R32</text>
<text x="93.8" y="165.6">KT-0805Y</text>
</g>
</svg>
